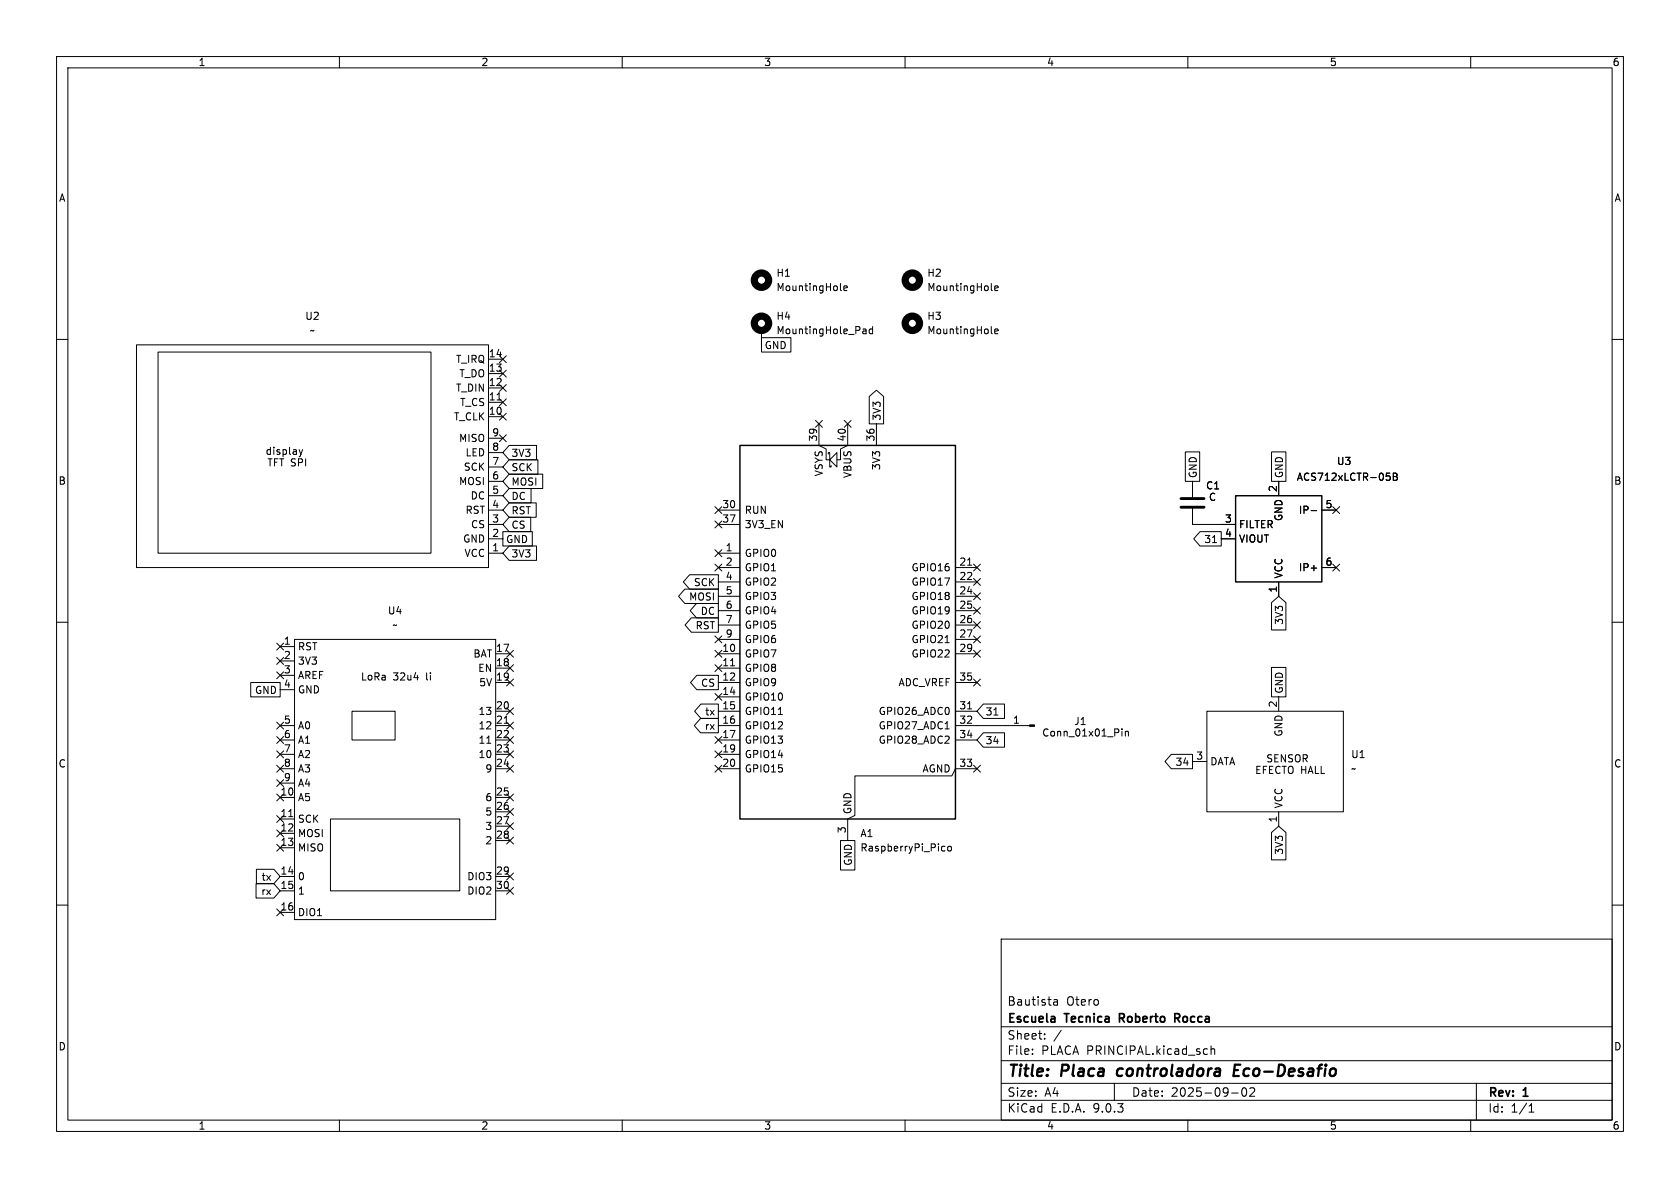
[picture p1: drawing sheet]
<svg xmlns="http://www.w3.org/2000/svg" width="297mm" height="210mm" viewBox="0 0 297 210" stroke-linecap="round" stroke-linejoin="round" font-family="sans-serif">
<g fill="none" stroke="#000" stroke-width=".18">
<path d="M10 10h277v190h-277zM12 12h273v186h-273zM60 10v2M110 10v2M160 10v2M210 10v2M260 10v2M134.6 59.7h5.2v2.5h-5.2zM134.6 58.4v2.6M148.6 51.2l.2 .2M149.2 51l.6-.2-.1-.2-.3-.1-.2 .2v.6h.5M152.7 58.2h.4v.8"/>
<path d="M153.1 58.9l-.4 .1M153.1 58.5h-.4M154.3 58.2h-.4l-.2 .2 .1 .5h.5M154.3 57.7v1.3M175.2 58.8l.2 .2M175.2 51.2l.2 .2M175.9 51l.6-.2-.1-.2-.4-.1-.1 .2v.6h.5M175.9 58.6l.6-.1-.1-.3h-.4l-.1 .1v.6h.5M10 60h2M24.1 61h62.3v39.3h-62.3zM27.9 62.2h48.3v35.6h-48.3zM47.8 79.1v1.2"/>
<path d="M47.8 79.5h-.5l-.1 .6M48.4 79.1v.1M48.4 79.5v.8M49.4 79.5h-.3l-.1 .2v.1l.4 .2v.3h-.4M50 79.5h.5l.1 .6M50 79.5v1.3M51.2 79.1v1M51.9 79.5h.4l.1 .8M52.9 79.5l.3 .8 .3-.8M86.4 77.5h2.5M86.4 73.7h2.5M86.4 71.1h2.5"/>
<path d="M86.4 68.6h2.5M86.4 66h2.5M86.4 63.5h2.5M87.9 70.7h.7M88.3 62.9l1.2 1.2M88.3 65.4l1.2 1.2M88.3 76.9l1.2 1.2M88.3 68l1.2 1.2M88.3 70.5l1.2 1.2M88.3 73.1l1.2 1.2M89.5 62.9l-1.2 1.2M89.5 65.4l-1.2 1.2"/>
<path d="M89.5 76.9l-1.2 1.2M89.5 68l-1.2 1.2M89.5 70.5l-1.2 1.2M89.5 73.1l-1.2 1.2M90 78.7h4.9v2.6h-4.9l-1.1-1.3zM144.2 74.3l1.2 1.2M144.8 74.9v3.8l1.2 .7v1.9h.7M145.4 74.3l-1.2 1.2M149.3 74.3l1.2 1.2M149.9 74.9v3.8l-1.3 .7v1.9h-.6M150.5 74.3l-1.2 1.2M153.7 70.1l1.2-1.1 1.3 1.1v4.8h-2.5z"/>
<path d="M154.9 74.9v3.8M209.5 79.9h2.6v5.2h-2.6zM224.8 79.9h2.5v5.2h-2.5zM285 60h2M48.5 81.7h.5M49.1 81.1h-.6v1.3M49.4 81.1h.8M49.8 81.1v1.3M52.2 82.3l-.2 .1-.5-.1M52.8 81.1v1.3M54 81.1v1.3M86.4 97.8h2.5"/>
<path d="M86.4 95.3h2.5M86.4 92.7h2.5M86.4 90.2h2.5M86.4 87.6h2.5M86.4 85.1h2.5M86.4 82.6h2.5M86.4 80h2.5M88.9 94h5.2v2.5h-5.2zM90 86.4h3.9v2.5h-3.9l-1.1-1.3zM90 96.5h4.9v2.6h-4.9l-1.1-1.3zM90 91.4h3.8v2.6h-3.8l-1.1-1.3zM90 81.3h5.1v2.5h-5.1l-1.1-1.2z"/>
<path d="M90 88.9h4.8v2.5h-4.8l-1.1-1.2zM90 83.8h5.9v2.6h-5.9l-1.1-1.3zM126.4 89.6l1.2 1.2M126.4 92.1l1.2 1.2M126.4 99.7l1.2 1.2M126.4 97.2l1.2 1.2M127 97.8h3.8M127 92.7h3.8M127 90.2h3.8M127.6 97.2l-1.2 1.2M127.6 89.6l-1.2 1.2M127.6 92.1l-1.2 1.2"/>
<path d="M127.6 99.7l-1.2 1.2M146.4 80.3v-.3h.3v2.6h.2v-.3M148 80v2.6l-1.3-1.3zM171.1 99.9h.7M172.1 99.7l1.2 1.2M173.3 99.7l-1.2 1.2M210.8 89.9v2.8h7.6M210.8 85.1v2.8M212.1 94h3.8v2.5h-3.8l-1.1-1.2zM214.4 95.9h.7M215.9 95.3h2.5M226.1 85.1v2.5"/>
<path d="M231.8 90.3h1M233.7 90.2h2.5M235.6 99.7l1.2 1.2M235.6 89.6l1.2 1.2M236.8 99.7l-1.2 1.2M236.8 89.6l-1.2 1.2M245.1 83.6h.6M245.5 84.1l.3 .3v.3l-.3 .2M246.3 83.6h.4l.3 .3-.3 .3 .3 .2v.3l-.2 .2h-.5zM246.3 84.2h.4M10 110h2M48.9 118.8l1.2 1.2"/>
<path d="M48.9 116.2l1.2 1.2M48.9 113.7l1.2 1.2M49.5 114.3h2.6M49.5 116.8h2.6M49.5 119.4h2.6M50.1 116.2l-1.2 1.2M50.1 118.8l-1.2 1.2M50.1 113.7l-1.2 1.2M52.1 113h35.5v49.6h-35.5zM67.9 119.4l.2 .1v.7M68.1 119.7h-.4M73.5 118.9l-.3 .9h.8"/>
<path d="M73.8 119.4v.8M87.6 115.6h2.6M87.6 118.1h2.6M89.6 117.5l1.2 1.2M89.6 115l1.2 1.2M90.8 117.5l-1.2 1.2M90.8 115l-1.2 1.2M121.1 104.1h5.9v2.6h-5.9l-1.1-1.3zM121.9 101.6h5.1v2.5h-5.1l-1.1-1.2zM122.2 109.2h4.8v2.6h-4.8l-1.1-1.3zM123.1 106.7h3.9v2.5h-3.9l-1.1-1.2zM123.2 119.4h3.8v2.5h-3.8l-1.1-1.2z"/>
<path d="M126.4 117.5l1.2 1.2M126.4 115l1.2 1.2M126.4 112.4l1.2 1.2M127 115.6h3.8M127 118.1h3.8M127 100.3h3.8M127 102.9h3.8M127 105.4h3.8M127 108h3.8M127 110.5h3.8M127 113h3.8M127.6 117.5l-1.2 1.2"/>
<path d="M127.6 115l-1.2 1.2M127.6 112.4l-1.2 1.2M129.1 117.7h.8M167.1 113.6h.7M168.9 115.6h3.8M168.9 100.3h3.8M168.9 102.9h3.8M168.9 105.4h3.8M168.9 108h3.8M168.9 110.5h3.8M168.9 113h3.8M172.1 104.8l1.2 1.2"/>
<path d="M172.1 102.3l1.2 1.2M172.1 115l1.2 1.2M172.1 107.3l1.2 1.3M172.1 109.9l1.2 1.2M172.1 112.4l1.2 1.2M173.3 104.8l-1.2 1.2M173.3 102.3l-1.2 1.2M173.3 115l-1.2 1.2M173.3 107.3l-1.2 1.3M173.3 109.9l-1.2 1.2M173.3 112.4l-1.2 1.2M224.8 118h2.5v5.2h-2.5z"/>
<path d="M224.8 106.5l1.3-1.1 1.2 1.1v4.9h-2.5zM226.1 102.9v2.5M233.7 100.3h2.5M285 110h2M44.3 120.6h5.2v2.6h-5.2zM48.9 132.7l1.2 1.3M48.9 130.2l1.2 1.2M48.9 137.8l1.2 1.2M48.9 127.7l1.2 1.2M48.9 135.3l1.2 1.2M49.5 128.3h2.6M49.5 130.8h2.6"/>
<path d="M49.5 121.9h2.6M49.5 133.4h2.6M49.5 135.9h2.6M49.5 138.4h2.6M50.1 132.7l-1.2 1.3M50.1 130.2l-1.2 1.2M50.1 137.8l-1.2 1.2M50.1 127.7l-1.2 1.2M50.1 135.3l-1.2 1.2M62.2 125.7h7.6v5.1h-7.6zM68.1 120.2h-.4M86.1 131.4h.7"/>
<path d="M87.6 128.3h2.6M87.6 130.8h2.6M87.6 133.4h2.6M87.6 135.9h2.6M87.6 120.7h2.6M87.6 125.7h2.6M89.1 127.9h.8M89.6 125.1l1.2 1.2M89.6 120l1.2 1.3M89.6 127.7l1.2 1.2M89.6 130.2l1.2 1.2M89.6 135.3l1.2 1.2"/>
<path d="M89.6 132.7l1.2 1.3M90.8 120l-1.2 1.3M90.8 125.1l-1.2 1.2M90.8 127.7l-1.2 1.2M90.8 130.2l-1.2 1.2M90.8 135.3l-1.2 1.2M90.8 132.7l-1.2 1.3M123.9 127h3.1v2.5h-3.1l-1.2-1.2zM123.9 124.5h3.1v2.5h-3.1l-1.1-1.3zM126.4 122.6l1.2 1.2M126.4 130.2l1.2 1.2M126.4 132.7l1.2 1.3"/>
<path d="M126.4 135.3l1.2 1.2M127 128.3h3.8M127 130.8h3.8M127 133.4h3.8M127 135.9h3.8M127 120.7h3.8M127 125.7h3.8M127 123.2h3.8M127.6 122.6l-1.2 1.2M127.6 130.2l-1.2 1.2M127.6 132.7l-1.2 1.3M127.6 135.3l-1.2 1.2"/>
<path d="M137.6 126.3h.7M167.1 128.8h.7M168.9 128.3h13.1M168.9 130.8h3.8M168.9 120.7h3.8M168.9 125.7h3.8M171.1 125.3h.7M172.1 135.3l1.2 1.2M172.1 120l1.2 1.3M172.7 135.9h-3.8l-.6 1.3h-17.2v6.9l-1.2 .7v3.8M173.3 135.3l-1.2 1.2M173.3 120l-1.2 1.3"/>
<path d="M173.8 129.5h3.8v2.6h-3.8l-1.1-1.3zM173.8 124.5h3.8v2.5h-3.8l-1.1-1.3zM175.7 126.4h.7M198.3 128.8v.2M198.3 129.3v.8M198.9 129.3v.8M198.9 129.4l.2-.1h.3l.1 .8M207.1 133.3h3.7v2.6h-3.7l-1.1-1.3zM210.8 134.6h2.6M213.4 125.7h24.1v17.8h-24.1zM222.2 135.5v1.2h.6M223.3 135.5v1.2"/>
<path d="M224.4 135.5v1.2h.6M224.8 133.5l-.5-.1-.2 .3 .1 .3 .4 .1M225.4 134h.4M225.6 136.5l.3 .2 .4-.1M226 133.4h-.6v1.3M226.1 123.2v2.5M227 135.5v1.2M227.2 133.4v1.3l-.7-1.3v1.3M227.8 136.5l.3 .2 .4-.2M228.5 133.5l-.5-.1-.2 .3 .1 .3 .4 .1M229 134.3v-.5a.42 .42 0 0 1 .4-.4 .42 .42 0 0 1 .4 .4v.5M230.1 135.5v1.2"/>
<path d="M230.8 135.5v1.2M230.9 134.1l.2-.3v-.3l-.7-.1v1.3M231.3 136.7l.4-1.2 .4 1.2M232.5 135.5v1.2h.6M233.6 135.5v1.2h.6M45.3 156.2h3.1l1.1 1.3-1.1 1.3h-3.1zM45.3 153.7h3.1l1.1 1.2-1.1 1.3h-3.1zM48.9 149.3l1.2 1.2M48.9 146.7l1.2 1.2M48.9 144.2l1.2 1.2M48.9 140.4l1.2 1.2M49.5 141h2.6"/>
<path d="M49.5 144.8h2.6M49.5 147.3h2.6M49.5 149.9h2.6M49.5 154.9h2.6M49.5 157.5h2.6M50.1 149.3l-1.2 1.2M50.1 146.7l-1.2 1.2M50.1 144.2l-1.2 1.2M50.1 140.4l-1.2 1.2M51 144.4h.8M58.4 144.8h22.9v12.7h-22.9zM87.6 141h2.6"/>
<path d="M87.6 154.9h2.6M87.6 157.5h2.6M87.6 143.5h2.6M87.6 146.1h2.6M87.6 148.6h2.6M89.6 142.9l1.2 1.2M89.6 145.4l1.2 1.3M89.6 148l1.2 1.2M89.6 154.3l1.2 1.2M89.6 156.9l1.2 1.2M89.6 140.4l1.2 1.2M90.8 142.9l-1.2 1.2"/>
<path d="M90.8 145.4l-1.2 1.3M90.8 148l-1.2 1.2M90.8 154.3l-1.2 1.2M90.8 156.9l-1.2 1.2M90.8 140.4l-1.2 1.2M148.6 148.6h2.5v5.2h-2.5zM166.7 149.6l.4 .1M167.1 150.4h-.4M167.6 149.7l.2-.1 .3 .1 .1 .5-.1 .2h-.3l-.2-.1zM224.8 147.2l1.3-1.1 1.2 1.1v4.8h-2.5zM226.1 143.5v2.6M10 160h2"/>
<path d="M48.9 160.7l1.2 1.2M49.5 161.3h2.6M50.1 160.7l-1.2 1.2M177 166h108v32h-108zM186.3 176.8h.6l.1 .9M187 177.1h-.5a.29 .29 0 0 0-.3 .3 .29 .29 0 0 0 .3 .3l.5-.1M285 160h2M60 198v2M110 198v2M160 198v2M177 194.5h108M177 191.5h108"/>
<path d="M177 187.5h108M177 181.5h108M182.5 186.3v.1M182.5 185.5v.1M184.7 183.6v.1M184.7 182.8v.1M187.6 182.1l-1.3 2M197 191.5v3M210 198v2M214.1 184.9v1.5M214.1 185.5l.2-.1 .4 .1v.9M217.7 193.2h1.2"/>
<path d="M219.7 192.4l.2-.1a.81 .81 0 0 1 .6 .6 .81 .81 0 0 1-.3 .8l-.2 .1a.81 .81 0 0 1-.3-1.4zM221 192.4l.5-.1 .2 .1 .1 .3-.9 1.1h.9M260 198v2M261 191.5v6.5M270.3 196.6h.9M270.3 195.5l.4-.4v1.5"/>
</g>
<path d="M197.6 189.1l-.2 .7 .4 .4M218.2 189.2h.7M219.3 188.2h-1l-.2 2h.9" fill="none" stroke="#000" stroke-width=".4"/>
<path d="M197.9 180h.6M198.5 179.2h-.6v1.5M208.1 180l.5 .7M208.4 179.3l-.7-.1v1.5M208.4 179.9l-.7 .1" fill="none" stroke="#000" stroke-width=".3"/>
<path d="M182 128.1h.9v.3h-.9z" fill="#000" stroke="#000" stroke-width=".18"/>
<g fill="none" stroke="#000" stroke-width="1.3">
<circle cx="134.6" cy="49.5" r="1.27"/>
<circle cx="134.6" cy="57.1" r="1.27"/>
<circle cx="161.3" cy="57.1" r="1.27"/>
<circle cx="161.3" cy="49.5" r="1.27"/>
</g>
<path d="M208.8 89.7h4.1M208.8 88.1h4.1" fill="none" stroke="#000" stroke-width=".51"/>
<path d="M130.8 78.7h38.1v66.1h-38.1zM218.4 87.6h15.3v15.3h-15.3z" fill="none" stroke="#000" stroke-width=".25"/>
<g font-size="2.8">
<text x="178" y="190.9">Title:</text>
<text x="187.7" y="190.9">Placa</text>
<text x="198.4" y="190.9">controladora</text>
<text x="219.7" y="190.9">Eco-Desafio</text>
</g>
<g font-size="2.1">
<text x="178" y="178">Bautista</text>
<text x="188.5" y="178">Otero</text>
<text x="178" y="184">Sheet:</text>
<text x="178" y="181.2">Escuela</text>
<text x="188.4" y="181.2">Tecnica</text>
<text x="198.6" y="181.2">Roberto</text>
<text x="208.9" y="181.2">Rocca</text>
<text x="178" y="186.7">File:</text>
<text x="184.1" y="186.7">PLACA PRINCIPAL.kicad_sch</text>
<text x="178" y="196.9">KiCad</text>
<text x="178" y="194.1">Size:</text>
<text x="184.7" y="194.1">A4</text>
<text x="185.7" y="196.9">E.D.A.</text>
<text x="193.3" y="196.9">9.0.3</text>
<text x="200" y="194.1">Date:</text>
<text x="207" y="194.1">2025-09-02</text>
<text x="263" y="194.3">Rev:</text>
<text x="263" y="196.9">Id:</text>
<text x="267.1" y="196.9">1/1</text>
<text x="269.4" y="194.3">1</text>
</g>
<g font-size="1.8">
<text x="35" y="11.9">1</text>
<text x="85" y="11.9">2</text>
<text x="135" y="11.9">3</text>
<text x="185" y="11.9">4</text>
<text x="235" y="11.9">5</text>
<text x="285" y="11.9">6</text>
<text x="10.3" y="35.9">A</text>
<text x="285.3" y="35.9">A</text>
<text x="137.2" y="49.1">H1</text>
<text x="137.2" y="51.7">MountingHole</text>
<text x="163.8" y="49.1">H2</text>
<text x="163.8" y="51.7">MountingHole</text>
<text x="53.9" y="56.7">U2</text>
<text x="54.7" y="59.3">~</text>
<text x="137.2" y="56.7">H4</text>
<text x="137.2" y="59.3">MountingHole_Pad</text>
<text x="163.8" y="56.7">H3</text>
<text x="163.8" y="59.3">MountingHole</text>
<text x="80.5" y="64.4">T_IRQ</text>
<text x="86.3" y="65.8">13</text>
<text x="86.3" y="63.2">14</text>
<text x="135.1" y="61.9">GND</text>
<text x="80.5" y="69.4">T_DIN</text>
<text x="81.1" y="66.9">T_DO</text>
<text x="81.2" y="72">T_CS</text>
<text x="86.3" y="70.9">11</text>
<text x="86.3" y="68.3">12</text>
<text x="80.1" y="74.5">T_CLK</text>
<text x="86.3" y="73.4">10</text>
<text x="86.9" y="77.2">9</text>
<text x="155.9" y="74.5" transform="rotate(-90 155.9 74.5)">3V3</text>
<text x="42.2" y="81.6">display</text>
<text x="50.1" y="81.6">TFT</text>
<text x="81.1" y="78.3">MISO</text>
<text x="81.9" y="83.4">SCK</text>
<text x="82.2" y="80.9">LED</text>
<text x="86.9" y="82.3">7</text>
<text x="86.9" y="79.8">8</text>
<text x="90.3" y="81">3V3</text>
<text x="90.3" y="83.5">SCK</text>
<text x="144.5" y="78.1" transform="rotate(-90 144.5 78.1)">39</text>
<text x="149.6" y="78.1" transform="rotate(-90 149.6 78.1)">40</text>
<text x="154.7" y="78.1" transform="rotate(-90 154.7 78.1)">36</text>
<text x="155.8" y="83.2" transform="rotate(-90 155.8 83.2)">3V3</text>
<text x="236.3" y="82.4">U3</text>
<text x="10.3" y="85.9">B</text>
<text x="81.1" y="86">MOSI</text>
<text x="83.1" y="88.5">DC</text>
<text x="86.9" y="89.9">4</text>
<text x="86.9" y="87.4">5</text>
<text x="86.9" y="84.8">6</text>
<text x="90.3" y="88.6">DC</text>
<text x="90.3" y="86">MOSI</text>
<text x="127.6" y="89.9">30</text>
<text x="145.6" y="84.3" transform="rotate(-90 145.6 84.3)">VSYS</text>
<text x="150.7" y="84.6" transform="rotate(-90 150.7 84.6)">VBUS</text>
<text x="211.8" y="84.6" transform="rotate(-90 211.8 84.6)">GND</text>
<text x="213.1" y="86.7">C1</text>
<text x="213.6" y="88.7">C</text>
<text x="225.8" y="87.1" transform="rotate(-90 225.8 87.1)">2</text>
<text x="227" y="84.6" transform="rotate(-90 227 84.6)">GND</text>
<text x="229.2" y="85.2">ACS712xLCTR-05B</text>
<text x="234.2" y="89.9">5</text>
<text x="285.3" y="85.9">B</text>
<text x="82.2" y="91">RST</text>
<text x="83.2" y="93.6">CS</text>
<text x="86.9" y="95">2</text>
<text x="86.9" y="92.5">3</text>
<text x="90.3" y="93.7">CS</text>
<text x="90.3" y="91.1">RST</text>
<text x="127.6" y="92.5">37</text>
<text x="131.6" y="91">RUN</text>
<text x="131.6" y="93.6">3V3_EN</text>
<text x="216.5" y="95">4</text>
<text x="216.5" y="92.5">3</text>
<text x="218.9" y="93.6">FILTER</text>
<text x="226.9" y="92.2" transform="rotate(-90 226.9 92.2)">GND</text>
<text x="229.5" y="91">IP-</text>
<text x="81.8" y="96.1">GND</text>
<text x="82" y="98.7">VCC</text>
<text x="86.9" y="97.5">1</text>
<text x="89.4" y="96.2">GND</text>
<text x="90.3" y="98.7">3V3</text>
<text x="128.2" y="97.5">1</text>
<text x="128.2" y="100.1">2</text>
<text x="131.6" y="98.7">GPIO0</text>
<text x="131.6" y="101.2">GPIO1</text>
<text x="161.1" y="101.2">GPIO16</text>
<text x="169.5" y="100.1">21</text>
<text x="212.8" y="96.2">31</text>
<text x="218.9" y="96.1">VIOUT</text>
<text x="229.5" y="101.2">IP+</text>
<text x="234.2" y="100.1">6</text>
<text x="121.7" y="106.4">MOSI</text>
<text x="122.6" y="103.8">SCK</text>
<text x="128.2" y="102.6">4</text>
<text x="128.2" y="105.2">5</text>
<text x="128.2" y="107.7">6</text>
<text x="131.6" y="103.7">GPIO2</text>
<text x="131.6" y="106.3">GPIO3</text>
<text x="161.1" y="103.7">GPIO17</text>
<text x="161.1" y="106.3">GPIO18</text>
<text x="169.5" y="102.6">22</text>
<text x="169.5" y="105.2">24</text>
<text x="169.5" y="107.7">25</text>
<text x="225.8" y="104.8" transform="rotate(-90 225.8 104.8)">1</text>
<text x="226.9" y="102.4" transform="rotate(-90 226.9 102.4)">VCC</text>
<text x="68.5" y="108.8">U4</text>
<text x="69.3" y="111.4">~</text>
<text x="122.9" y="111.4">RST</text>
<text x="123.8" y="108.9">DC</text>
<text x="128.2" y="110.2">7</text>
<text x="128.2" y="112.8">9</text>
<text x="131.6" y="108.8">GPIO4</text>
<text x="131.6" y="111.4">GPIO5</text>
<text x="131.6" y="113.9">GPIO6</text>
<text x="161.1" y="108.8">GPIO19</text>
<text x="161.1" y="111.4">GPIO20</text>
<text x="161.1" y="113.9">GPIO21</text>
<text x="169.5" y="110.2">26</text>
<text x="169.5" y="112.8">27</text>
<text x="227" y="110.5" transform="rotate(-90 227 110.5)">3V3</text>
<text x="50.1" y="114">1</text>
<text x="50.1" y="116.6">2</text>
<text x="50.1" y="119.1">3</text>
<text x="52.6" y="115.2">RST</text>
<text x="52.6" y="117.7">3V3</text>
<text x="83.6" y="116.4">BAT</text>
<text x="84.4" y="119">EN</text>
<text x="87.6" y="115.3">17</text>
<text x="87.6" y="117.9">18</text>
<text x="127.6" y="115.3">10</text>
<text x="127.6" y="117.9">11</text>
<text x="131.6" y="116.4">GPIO7</text>
<text x="131.6" y="119">GPIO8</text>
<text x="161.1" y="116.4">GPIO22</text>
<text x="169.5" y="115.3">29</text>
<text x="45" y="122.9">GND</text>
<text x="50.1" y="121.7">4</text>
<text x="52.6" y="120.2">AREF</text>
<text x="52.6" y="122.8">GND</text>
<text x="63.2" y="120.5">LoRa</text>
<text x="68.9" y="120.5">32u4</text>
<text x="74.9" y="120.5">li</text>
<text x="84.6" y="121.5">5V</text>
<text x="87.6" y="120.4">19</text>
<text x="87.6" y="125.5">20</text>
<text x="123.8" y="121.6">CS</text>
<text x="127.6" y="120.4">12</text>
<text x="127.6" y="122.9">14</text>
<text x="127.6" y="125.5">15</text>
<text x="131.6" y="121.5">GPIO9</text>
<text x="131.6" y="124.1">GPIO10</text>
<text x="158.8" y="121.5">ADC_VREF</text>
<text x="169.5" y="120.4">35</text>
<text x="169.5" y="125.5">31</text>
<text x="225.8" y="125.2" transform="rotate(-90 225.8 125.2)">2</text>
<text x="227" y="122.7" transform="rotate(-90 227 122.7)">GND</text>
<text x="50.1" y="128">5</text>
<text x="50.1" y="130.6">6</text>
<text x="52.6" y="129.1">A0</text>
<text x="52.6" y="131.7">A1</text>
<text x="84.5" y="131.7">11</text>
<text x="84.5" y="126.6">13</text>
<text x="84.5" y="129.1">12</text>
<text x="87.6" y="130.6">22</text>
<text x="87.6" y="128">21</text>
<text x="124.5" y="129.2">rx</text>
<text x="124.6" y="126.7">tx</text>
<text x="127.6" y="128">16</text>
<text x="127.6" y="130.6">17</text>
<text x="131.6" y="126.6">GPIO11</text>
<text x="131.6" y="129.1">GPIO12</text>
<text x="131.6" y="131.7">GPIO13</text>
<text x="155.2" y="126.6">GPIO26_ADC0</text>
<text x="155.2" y="129.1">GPIO27_ADC1</text>
<text x="155.2" y="131.7">GPIO28_ADC2</text>
<text x="169.5" y="128">32</text>
<text x="169.5" y="130.6">34</text>
<text x="174.1" y="131.8">34</text>
<text x="174.1" y="126.7">31</text>
<text x="179" y="128">1</text>
<text x="184.2" y="130.4">Conn_01x01_Pin</text>
<text x="189.8" y="128.4">J1</text>
<text x="226.9" y="130.3" transform="rotate(-90 226.9 130.3)">GND</text>
<text x="10.3" y="135.9">C</text>
<text x="50.1" y="133.1">7</text>
<text x="50.1" y="135.6">8</text>
<text x="52.6" y="134.2">A2</text>
<text x="52.6" y="136.8">A3</text>
<text x="84.5" y="134.2">10</text>
<text x="85.7" y="136.8">9</text>
<text x="87.6" y="133.1">23</text>
<text x="87.6" y="135.6">24</text>
<text x="127.6" y="133.1">19</text>
<text x="127.6" y="135.6">20</text>
<text x="131.6" y="134.2">GPIO14</text>
<text x="131.6" y="136.8">GPIO15</text>
<text x="163" y="136.8">AGND</text>
<text x="169.5" y="135.6">33</text>
<text x="207.7" y="135.6">34</text>
<text x="211.4" y="134.4">3</text>
<text x="213.9" y="135.5">DATA</text>
<text x="217" y="136">SENSOR EFECTO</text>
<text x="238.8" y="136.8">~</text>
<text x="238.8" y="134.2">U1</text>
<text x="285.3" y="135.9">C</text>
<text x="49.5" y="140.7">10</text>
<text x="50.1" y="138.2">9</text>
<text x="52.6" y="139.3">A4</text>
<text x="52.6" y="141.8">A5</text>
<text x="85.7" y="141.8">6</text>
<text x="87.6" y="140.7">25</text>
<text x="87.6" y="143.3">26</text>
<text x="226.9" y="143" transform="rotate(-90 226.9 143)">VCC</text>
<text x="49.5" y="144.5">11</text>
<text x="49.5" y="147.1">12</text>
<text x="49.5" y="149.6">13</text>
<text x="52.6" y="145.6">SCK</text>
<text x="52.6" y="148.2">MOSI</text>
<text x="85.7" y="144.4">5</text>
<text x="85.7" y="146.9">3</text>
<text x="85.7" y="149.5">2</text>
<text x="87.6" y="145.8">27</text>
<text x="87.6" y="148.3">28</text>
<text x="149.6" y="147.4" transform="rotate(-90 149.6 147.4)">3</text>
<text x="150.7" y="144" transform="rotate(-90 150.7 144)">GND</text>
<text x="152" y="148.2">A1</text>
<text x="225.8" y="145.5" transform="rotate(-90 225.8 145.5)">1</text>
<text x="46.1" y="155.9">tx</text>
<text x="49.5" y="154.7">14</text>
<text x="52.6" y="150.7">MISO</text>
<text x="52.6" y="155.8">0</text>
<text x="82.5" y="155.8">DIO3</text>
<text x="87.6" y="154.7">29</text>
<text x="150.8" y="153.1" transform="rotate(-90 150.8 153.1)">GND</text>
<text x="152" y="150.7">RaspberryPi_Pico</text>
<text x="227" y="151.2" transform="rotate(-90 227 151.2)">3V3</text>
<text x="46.1" y="158.4">rx</text>
<text x="49.5" y="157.2">15</text>
<text x="49.5" y="161">16</text>
<text x="52.6" y="158.3">1</text>
<text x="82.5" y="158.3">DIO2</text>
<text x="87.6" y="157.2">30</text>
<text x="52.6" y="162.2">DIO1</text>
<text x="10.3" y="185.9">D</text>
<text x="285.3" y="185.9">D</text>
<text x="35" y="199.9">1</text>
<text x="85" y="199.9">2</text>
<text x="135" y="199.9">3</text>
<text x="185" y="199.9">4</text>
<text x="235" y="199.9">5</text>
<text x="285" y="199.9">6</text>
</g>
</svg>
